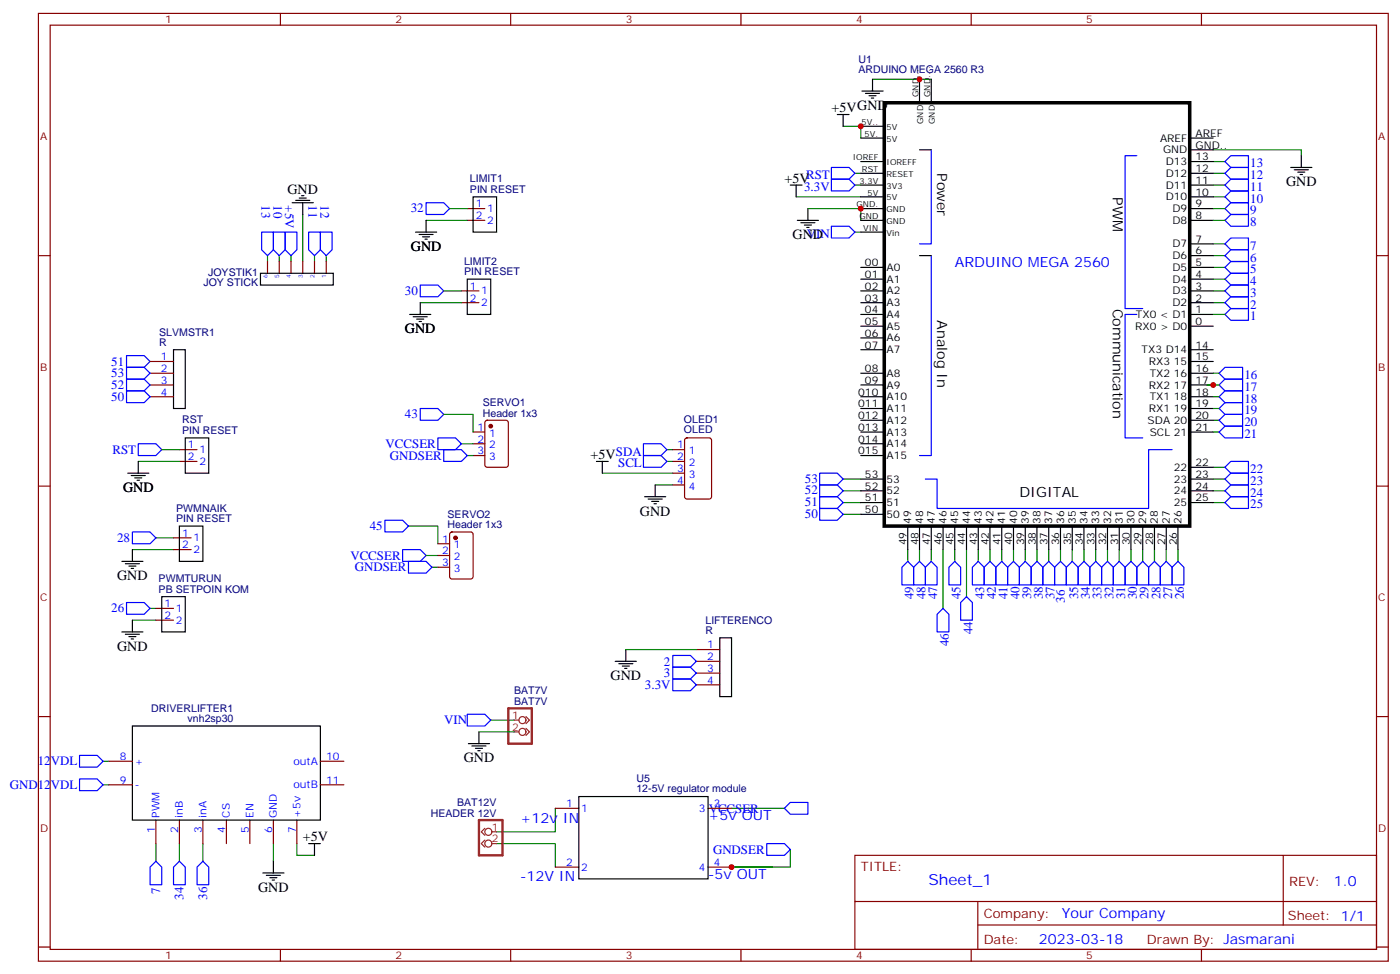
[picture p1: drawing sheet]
<svg xmlns="http://www.w3.org/2000/svg" width="420mm" height="292mm" viewBox="0 0 420 292" stroke-linecap="round" stroke-linejoin="round" font-family="sans-serif">
<g fill="none" stroke="#870000" stroke-width=".35">
<path d="M11.5 4h405.4v284.4h-405.4zM15.1 7.5h398.2v277.3h-398.2zM84.2 4v3.5M153.4 4v3.5M222.5 4v3.5M291.6 4v3.5M360.8 4v3.5M11.5 76.7h3.6M80.3 78.5v3.5M83.9 78.5v3.5M87.4 78.5v3.5M90.9 78.5v3.5"/>
<path d="M94.4 78.5v3.5M98 78.5v3.5M140.3 62.6h5.3M140.3 66.1h5.3M413.3 76.7h3.6M138.5 87.3h5.3M138.5 90.8h5.3M45 119h7.1M45 115.5h7.1M45 112h7.1M45 108.4h7.1M53.9 134.9h5.3"/>
<path d="M53.9 138.4h5.3M142.1 129.6h3.5M142.1 133.1h3.5M142.1 136.7h3.5M145.8 126.3l.5-.2h5.6l.7 .4v13l-.4 .6-5.9 .1-.7-.5v-12.9zM202 134.9h3.6M202 138.4h3.6M205.8 131.6l.5-.2h6.7l.6 .4 .1 17.2-.5 .7h-6.9l-.7-.4v-17.2zM11.5 145.8h3.6M135.2 159.8l.5-.2h5.7l.6 .4 .1 13-.5 .7h-5.9l-.6-.5-.1-12.9zM202 142h3.6M202 145.5h3.6"/>
<path d="M413.3 145.8h3.6M52.1 161.4h5.3M52.1 164.9h5.3M131.5 163.1h3.5M131.5 166.7h3.5M131.5 170.2h3.5M46.8 182.5h5.3M46.8 186.1h5.3M209.1 198.4h7M209.1 194.9h7M11.5 215h3.6M209.1 205.5h7"/>
<path d="M209.1 201.9h7M413.3 215h3.6M32.7 228.4h7.1M32.7 235.4h7.1M96.2 228.4h7.1M96.2 235.4h7.1M46.8 246v7.1M53.9 246v7.1M60.9 246v7.1M68 246v7.1M75 246v7.1M82.1 246v7.1"/>
<path d="M89.1 246v7.1M166.8 242.5h7M212.6 242.5h7.1M256.7 256.6h156.6v28.2h-156.6zM385.3 256.6v20.9M166.8 260.1h7M212.6 260.1h7.1M256.8 270.5h156.4M293.6 277.5h119.6M293.6 270.5v14.1M11.5 284.1h3.6M84.2 284.8v3.6"/>
<path d="M153.4 284.8v3.6M222.5 284.8v3.6M291.6 284.8v3.6M360.8 284.8v3.6M413.3 284.1h3.6"/>
</g>
<g fill="none" stroke="#008700" stroke-width=".35">
<path d="M253.2 37.9h5.3v3.5M262 23.8h17.6M239.1 59.1h19.4M256.7 55.5h1.8M256.7 52h1.8M364.3 44.9h26.5v1.8M364.3 59.1h3.5M364.3 55.5h3.5M364.3 52h3.5M364.3 48.5h3.5M80.3 76.7v1.8M83.9 76.7v1.8"/>
<path d="M87.4 76.7v1.8M90.9 64.3v14.2M94.4 76.7v1.8M98 76.7v1.8M128 66.1h12.3M135 62.6h5.3M242.6 62.6h15.9v3.5M256.7 69.6h1.8M364.3 76.7h3.5M364.3 73.2h3.5M364.3 62.6h3.5M364.3 66.1h3.5"/>
<path d="M126.2 90.8h12.3M133.2 87.3h5.3M364.3 90.8h3.5M364.3 87.3h3.5M364.3 80.2h3.5M364.3 94.3h3.5M364.3 83.7h3.5M362.5 115.5h3.6M364.3 119h1.8M364.3 112h1.8M41.5 138.4h12.4M48.6 134.9h5.3"/>
<path d="M133.2 124.3h8.9v5.3M138.5 133.1h3.6M140.3 136.7h1.8M200.3 138.4h1.7M200.3 134.9h1.7M364.3 129.6h1.8M364.3 126.1h1.8M364.3 122.6h1.8M122.7 157.8h8.8v5.3M180.9 142h21.1M196.7 145.5h5.3M253.2 154.3h5.3"/>
<path d="M253.2 150.8h5.3M253.2 147.2h5.3M253.2 143.7h5.3M364.3 150.8h3.5M364.3 147.2h3.5M364.3 143.7h3.5M364.3 140.2h3.5M39.8 164.9h12.3M46.8 161.4h5.3M128 166.7h3.5M129.7 170.2h1.8M272.6 164.9v3.5"/>
<path d="M276.1 164.9v3.5M279.6 164.9v3.5M283.2 164.9v17.6M286.7 164.9v3.5M290.2 164.9v14.1M293.8 164.9v3.5M297.3 164.9v3.5M300.8 164.9v3.5M304.3 164.9v3.5M307.9 164.9v3.5M311.4 164.9v3.5M314.9 164.9v3.5"/>
<path d="M318.5 164.9v3.5M322 164.9v3.5M325.5 164.9v3.5M329 164.9v3.5M332.6 164.9v3.5M336.1 164.9v3.5M339.6 164.9v3.5M343.1 164.9v3.5M346.7 164.9v3.5M350.2 164.9v3.5M353.7 164.9v3.5M39.8 186.1h7"/>
<path d="M45 182.5h1.8M187.9 194.9h21.2M143.8 219.6h10.6M147.4 216h7M30.9 235.4h1.8M30.9 228.4h1.8M46.8 253.1v5.3M53.9 253.1v5.3M60.9 253.1v5.3M82.1 253.1v5.3M89.1 253.1v3.5h5.3M149.1 253.1h17.7v7"/>
<path d="M166.8 242.5v7.1h-17.7M219.7 242.5h15.8M237.3 254.8v5.3h-17.6h12.3"/>
</g>
<g fill="none" stroke="#00f" stroke-width=".35">
<path d="M249.7 50.2h5.3l1.7 1.8-1.7 1.8h-5.3zM249.7 53.8h5.3l1.7 1.7-1.7 1.8h-5.3zM279.6 44.9v28.3h-3.5M341.4 46.7h-3.5v45.9h5.2M369.6 57.3h5.3v3.5h-5.3l-1.8-1.7zM369.6 53.8h5.3v3.5h-5.3l-1.8-1.8zM369.6 50.2h5.3v3.6h-5.3l-1.8-1.8zM369.6 46.7h5.3v3.5h-5.3l-1.8-1.7zM78.6 69.6h3.5v5.3l-1.8 1.8-1.7-1.8zM82.1 69.6h3.5v5.3l-1.7 1.8-1.8-1.8zM85.6 69.6h3.5v5.3l-1.7 1.8-1.8-1.8zM92.7 69.6h3.5v5.3l-1.8 1.8-1.7-1.8z"/>
<path d="M96.2 69.6h3.5v5.3l-1.7 1.8-1.8-1.8zM128 60.8h5.2l1.8 1.8-1.8 1.7h-5.2zM249.7 67.9h5.3l1.7 1.7-1.7 1.8h-5.3zM279.6 76.7v60h-3.5M369.6 78.5h5.3v3.5h-5.3l-1.8-1.8zM369.6 74.9h5.3v3.6h-5.3l-1.8-1.8zM369.6 71.4h5.3v3.5h-5.3l-1.8-1.7zM369.6 60.8h5.3v3.5h-5.3l-1.8-1.7zM369.6 64.3h5.3v3.6h-5.3l-1.8-1.8zM126.2 85.5h5.3l1.7 1.8-1.7 1.7h-5.3zM341.4 94.3h-3.5v37.1h5.2M369.6 89h5.3v3.6h-5.3l-1.8-1.8z"/>
<path d="M369.6 85.5h5.3v3.5h-5.3l-1.8-1.7zM369.6 82h5.3v3.5h-5.3l-1.8-1.8zM369.6 92.6h5.3v3.5h-5.3l-1.8-1.8zM38 106.7h5.3l1.7 1.7-1.7 1.8h-5.3zM38 110.2h5.3l1.7 1.8-1.7 1.7h-5.3zM38 113.7h5.3l1.7 1.8-1.7 1.8h-5.3zM38 117.3h5.3l1.7 1.7-1.7 1.8h-5.3zM366.1 115.5l1.7-1.8h5.3v3.6h-5.3zM367.8 117.3h5.3v3.5h-5.3l-1.7-1.8zM367.8 110.2h5.3v3.5h-5.3l-1.7-1.7zM41.5 133.1h5.3l1.8 1.8-1.8 1.8h-5.3zM126.2 122.6h5.3l1.7 1.7-1.7 1.8h-5.3z"/>
<path d="M131.5 131.4h5.3l1.7 1.7-1.7 1.8h-5.3zM133.2 134.9h5.3l1.8 1.8-1.8 1.7h-5.3zM193.2 136.7h5.3l1.8 1.7-1.8 1.8h-5.3zM193.2 133.1h5.3l1.8 1.8-1.8 1.8h-5.3zM352 134.9h-7.1v17.6h-63.5v-8.8h-3.5M366.1 126.1l1.7-1.8h5.3v3.5h-5.3zM367.8 127.8h5.3v3.6h-5.3l-1.7-1.8zM367.8 120.8h5.3v3.5h-5.3l-1.7-1.7zM369.6 138.4h5.3v3.6h-5.3l-1.8-1.8zM39.8 159.6h5.2l1.8 1.8-1.8 1.7h-5.2zM115.6 156.1h5.3l1.8 1.7-1.8 1.8h-5.3zM246.1 142h5.3l1.8 1.7-1.8 1.8h-5.3z"/>
<path d="M246.1 145.5h5.3l1.8 1.7-1.8 1.8h-5.3zM246.1 149h5.3l1.8 1.8-1.8 1.7h-5.3zM246.1 152.5h5.3l1.8 1.8-1.8 1.8h-5.3zM369.6 149h5.3v3.5h-5.3l-1.8-1.7zM369.6 145.5h5.3v3.5h-5.3l-1.8-1.8zM369.6 142h5.3v3.5h-5.3l-1.8-1.8zM120.9 164.9h5.3l1.8 1.8-1.8 1.7h-5.3zM122.7 168.4h5.3l1.7 1.8-1.7 1.7h-5.3zM272.6 168.4l1.8 1.8v5.3h-3.6v-5.3zM276.1 168.4l1.8 1.8v5.3h-3.5v-5.3zM279.6 168.4l1.8 1.8v5.3h-3.5v-5.3zM284.9 170.2l1.8-1.8 1.8 1.8v5.3h-3.6z"/>
<path d="M292 170.2l1.8-1.8 1.7 1.8v5.3h-3.5zM295.5 170.2l1.8-1.8 1.7 1.8v5.3h-3.5zM300.8 168.4l1.8 1.8v5.3h-3.6v-5.3zM304.3 168.4l1.8 1.8v5.3h-3.5v-5.3zM307.9 168.4l1.7 1.8v5.3h-3.5v-5.3zM311.4 168.4l1.8 1.8v5.3h-3.6v-5.3zM313.2 170.2l1.7-1.8 1.8 1.8v5.3h-3.5zM316.7 170.2l1.8-1.8 1.7 1.8v5.3h-3.5zM320.2 170.2l1.8-1.8 1.7 1.8v5.3h-3.5zM323.7 170.2l1.8-1.8 1.8 1.8v5.3h-3.6zM327.3 170.2l1.7-1.8 1.8 1.8v5.3h-3.5zM332.6 168.4l1.7 1.8v5.3h-3.5v-5.3z"/>
<path d="M336.1 168.4l1.8 1.8v5.3h-3.6v-5.3zM339.6 168.4l1.8 1.8v5.3h-3.5v-5.3zM343.1 168.4l1.8 1.8v5.3h-3.5v-5.3zM346.7 168.4l1.7 1.8v5.3h-3.5v-5.3zM348.4 170.2l1.8-1.8 1.8 1.8v5.3h-3.6zM352 170.2l1.7-1.8 1.8 1.8v5.3h-3.5zM38 180.8h5.3l1.7 1.7-1.7 1.8h-5.3zM202 196.6h5.3l1.8 1.8-1.8 1.8h-5.3zM283.2 182.5l1.7 1.8v5.3h-3.5v-5.3zM288.5 180.8l1.7-1.8 1.8 1.8v5.3h-3.5zM140.3 214.3h5.3l1.8 1.7-1.8 1.8h-5.3zM202 200.2h5.3l1.8 1.7-1.8 1.8h-5.3z"/>
<path d="M202 203.7h5.3l1.8 1.8-1.8 1.7h-5.3zM23.9 233.7h5.3l1.7 1.7-1.7 1.8h-5.3zM23.9 226.6h5.3l1.7 1.8-1.7 1.8h-5.3zM46.8 258.4l1.8 1.7v5.3h-3.6v-5.3zM53.9 258.4l1.7 1.7v5.3h-3.5v-5.3zM60.9 258.4l1.8 1.7v5.3h-3.5v-5.3zM230.3 253.1h5.2l1.8 1.7-1.8 1.8h-5.2zM237.3 240.7h5.3v3.6h-5.3l-1.8-1.8z"/>
</g>
<g fill="none" stroke="#000" stroke-width=".35">
<path d="M251.4 34.4h3.6M253.2 34.4v3.5M258.5 37.9h7M258.8 27.3h6.4M259.9 28h4.2M260.9 28.7h2.2M261.7 29.4h.7M262 23.8v3.5M276.1 23.8v7M279.6 23.8v7M89.9 59.4h2.1M90.6 58.7h.7"/>
<path d="M142.1 59.1h7v10.5h-7zM237.3 55.5h3.5M239.1 55.5v3.6M258.5 55.5h7M258.5 59.1h7M258.5 52h7M258.5 48.5h7M258.5 41.4h7M276.1 44.9h3.5M357.3 55.5h7M357.3 59.1h7M357.3 52h7"/>
<path d="M357.3 48.5h7M357.3 41.4h7M357.3 44.9h7M387.6 50.2h6.3M388.7 50.9h4.2M389.7 51.6h2.1M390.4 52.4h.7M390.8 46.7v3.5M87.7 60.8h6.4M88.8 60.1h4.2M90.9 60.8v3.5M124.8 69.6h6.3"/>
<path d="M125.8 70.3h4.3M126.9 71h2.1M127.6 71.8h.7M128 66.1v3.5M239.4 66.1h6.4M240.5 66.8h4.2M241.5 67.5h2.2M242.3 68.2h.7M242.6 62.6v3.5M258.5 66.1h7M258.5 62.6h7M258.5 69.6h7"/>
<path d="M276.1 76.7h3.5M357.3 66.1h7M357.3 73.2h7M357.3 62.6h7M357.3 76.7h7M78.2 82h21.9v3.5h-21.9zM123 94.3h6.4M124.1 95h4.2M125.1 95.7h2.1M125.8 96.4h.7M126.2 90.8v3.5M140.3 83.7h7.1v10.6h-7.1z"/>
<path d="M258.5 80.2h7M258.5 83.7h7M258.5 87.3h7M258.5 90.8h7M258.5 94.3h7M258.5 97.9h7M357.3 80.2h7M357.3 83.7h7M357.3 87.3h7M357.3 90.8h7M357.3 94.3h7M357.3 97.9h7"/>
<path d="M52.1 104.9h3.5v17.7h-3.5zM258.5 101.4h7M258.5 104.9h7M258.5 112h7M258.5 115.5h7M258.5 119h7M357.3 104.9h7M357.3 112h7M357.3 115.5h7M357.3 119h7M357.3 108.4h7M41.5 138.4v3.6"/>
<path d="M55.6 131.4h7.1v10.6h-7.1zM179.1 138.4h3.5M180.9 138.4v3.6M258.5 122.6h7M258.5 126.1h7M258.5 129.6h7M258.5 133.1h7M258.5 136.7h7M357.3 122.6h7M357.3 126.1h7M357.3 129.6h7M38.3 142h6.4"/>
<path d="M39.4 142.7h4.2M40.5 143.4h2.1M41.2 144.1h.7M53.9 157.8h7v10.6h-7zM193.6 149h6.3M194.6 149.7h4.3M195.7 150.4h2.1M196.4 151.1h.7M196.7 145.5v3.5M258.5 147.2h7M258.5 143.7h7M258.5 150.8h7"/>
<path d="M258.5 154.3h7M272.6 157.8v7.1M276.1 157.8v7.1M279.6 157.8v7.1M283.2 157.8v7.1M286.7 157.8v7.1M290.2 157.8v7.1M293.8 157.8v7.1M297.3 157.8v7.1M300.8 157.8v7.1M304.3 157.8v7.1M307.9 157.8v7.1"/>
<path d="M311.4 157.8v7.1M314.9 157.8v7.1M318.5 157.8v7.1M322 157.8v7.1M325.5 157.8v7.1M329 157.8v7.1M332.6 157.8v7.1M336.1 157.8v7.1M339.6 157.8v7.1M343.1 157.8v7.1M346.7 157.8v7.1M350.2 157.8v7.1"/>
<path d="M353.7 157.8v7.1M357.3 147.2h7M357.3 143.7h7M357.3 150.8h7M357.3 140.2h7M36.6 168.4h6.3M37.6 169.1h4.3M38.7 169.8h2.1M39.4 170.5h.7M39.8 164.9v3.5M48.6 179h7v10.6h-7zM36.6 189.6h6.3"/>
<path d="M37.6 190.3h4.3M38.7 191h2.1M39.4 191.7h.7M39.8 186.1v3.5M184.7 198.4h6.4M185.8 199.1h4.2M186.9 199.8h2.1M187.9 194.9v3.5M216.1 191.3h3.6v17.7h-3.6zM39.8 217.8h56.4v28.2h-56.4zM143.8 219.6v3.5M187.6 200.5h.7"/>
<path d="M140.7 223.1h6.3M141.7 223.8h4.2M142.8 224.5h2.1M143.5 225.2h.7M173.8 239h38.8v24.7h-38.8zM82.1 258.4v3.5M92.7 253.1h3.5M94.4 253.1v3.5M78.9 261.9h6.4M80 262.6h4.2M81 263.3h2.1M81.7 264h.7"/>
</g>
<path d="M265.5 30.8h91.8v127h-91.8z" fill="none" stroke="#000" stroke-width="1.1"/>
<g fill="#870000" stroke="#870000" stroke-width=".35">
<circle cx="147.4" cy="127.8" r=".53"/>
<circle cx="136.8" cy="161.4" r=".53"/>
</g>
<path d="M152.6 212.5h7.1v10.6h-7.1zM143.8 246h7.1v10.6h-7.1z" fill="none" stroke="#8c2424" stroke-width=".71"/>
<g fill="none" stroke="#8c2424" stroke-width=".35">
<path d="M154.4 216h1.4M154.4 219.6h1.4M157.9 215l1.1 1-1.1 1.1M157.9 218.5l1.1 1.1-1.1 1M145.6 248.5l-1.1 1.1 1.1 1M145.6 252l-1.1 1.1 1.1 1M147.7 249.6h1.4M147.7 253.1h1.4"/>
<circle cx="156.9" cy="219.6" r="1.06"/>
<circle cx="156.9" cy="216" r="1.06"/>
<circle cx="146.6" cy="249.6" r="1.06"/>
<circle cx="146.6" cy="253.1" r="1.06"/>
</g>
<g fill="#c00">
<circle cx="258.5" cy="62.6" r=".88"/>
<circle cx="258.5" cy="37.9" r=".88"/>
<circle cx="276.1" cy="23.8" r=".88"/>
<circle cx="364.3" cy="115.5" r=".88"/>
<circle cx="219.7" cy="260.1" r=".88"/>
</g>
<text font-size="4.6" fill="#00f" x="278.8" y="265.6">Sheet_1</text>
<g font-size="4.2">
<text x="249.7" y="33.7">+5VGND</text>
<text x="281.4" y="52" transform="rotate(90 281.4 52)">Power</text>
<text x="86.3" y="58.3">GND</text>
<text x="235.5" y="54.8">+5V</text>
<text x="334.1" y="59.2" transform="rotate(90 334.1 59.2)">PWM</text>
<text x="386.2" y="55.9">GND</text>
<text x="238" y="71.8">GND</text>
<text x="123.4" y="75.3">GND</text>
<text x="334.1" y="92.6" transform="rotate(90 334.1 92.6)">Communication</text>
<text x="121.6" y="100">GND</text>
<text x="281.4" y="96.1" transform="rotate(90 281.4 96.1)">Analog In</text>
<text x="177.3" y="137.7">+5V</text>
<text x="36.9" y="147.6">GND</text>
<text x="306.1" y="149">DIGITAL</text>
<text x="192.2" y="154.7">GND</text>
<text x="35.2" y="174.1">GND</text>
<text x="35.2" y="195.2">GND</text>
<text x="183.3" y="204">GND</text>
<text x="139.2" y="228.7">GND</text>
<text x="90.9" y="252.4">+5V</text>
<text x="77.5" y="267.5">GND</text>
</g>
<g font-size="4.2" fill="#00f">
<text x="286.7" y="80.2">ARDUINO MEGA 2560</text>
<text x="156.2" y="246.8">+12v IN</text>
<text x="212.6" y="246">+5v OUT</text>
<text x="212.6" y="263.7">-5v OUT</text>
<text x="156.2" y="264.4">-12V IN</text>
<text x="400.5" y="265.9">1.0</text>
<text x="318.9" y="275.4">Your Company</text>
<text x="312" y="283.2">2023-03-18</text>
</g>
<g font-size="3.9" fill="#00f">
<text x="242.1" y="53.8">RST</text>
<text x="375.4" y="53.8">12</text>
<text x="375.4" y="50.2">13</text>
<text x="241.5" y="57.3">3.3V</text>
<text x="375.4" y="57.3">11</text>
<text x="78.6" y="61.6" transform="rotate(90 78.6 61.6)">13</text>
<text x="82.1" y="61.6" transform="rotate(90 82.1 61.6)">10</text>
<text x="85.6" y="61.6" transform="rotate(90 85.6 61.6)">+5V</text>
<text x="92.7" y="61.6" transform="rotate(90 92.7 61.6)">11</text>
<text x="96.2" y="61.6" transform="rotate(90 96.2 61.6)">12</text>
<text x="123.4" y="63.7">32</text>
<text x="375.4" y="60.8">10</text>
<text x="375.4" y="64.3">9</text>
<text x="242.3" y="71.4">VIN</text>
<text x="375.4" y="67.9">8</text>
<text x="375.4" y="74.9">7</text>
<text x="375.4" y="82">5</text>
<text x="375.4" y="78.5">6</text>
<text x="121.6" y="88.4">30</text>
<text x="375.4" y="89">3</text>
<text x="375.4" y="85.5">4</text>
<text x="375.4" y="92.6">2</text>
<text x="375.4" y="96.1">1</text>
<text x="33.4" y="109.7">51</text>
<text x="33.4" y="113.2">53</text>
<text x="373.7" y="113.7">16</text>
<text x="33.4" y="116.7">52</text>
<text x="373.7" y="117.3">17</text>
<text x="33.4" y="120.2">50</text>
<text x="121.6" y="125.5">43</text>
<text x="373.7" y="124.3">19</text>
<text x="373.7" y="120.8">18</text>
<text x="373.7" y="131.4">21</text>
<text x="373.7" y="127.8">20</text>
<text x="33.8" y="136.2">RST</text>
<text x="115.8" y="134.4">VCCSER</text>
<text x="117.1" y="137.9">GNDSER</text>
<text x="185" y="136.7">SDA</text>
<text x="185.6" y="140.2">SCL</text>
<text x="375.4" y="142">22</text>
<text x="241.7" y="144.8">53</text>
<text x="241.7" y="148.3">52</text>
<text x="375.4" y="149">24</text>
<text x="375.4" y="145.5">23</text>
<text x="241.7" y="151.8">51</text>
<text x="241.7" y="155.4">50</text>
<text x="375.4" y="152.5">25</text>
<text x="111" y="159">45</text>
<text x="35.2" y="162.5">28</text>
<text x="105.2" y="167.9">VCCSER</text>
<text x="106.5" y="171.4">GNDSER</text>
<text x="274.4" y="179.8" transform="rotate(-90 274.4 179.8)">49</text>
<text x="277.9" y="179.8" transform="rotate(-90 277.9 179.8)">48</text>
<text x="281.4" y="179.8" transform="rotate(-90 281.4 179.8)">47</text>
<text x="288.5" y="179.8" transform="rotate(-90 288.5 179.8)">45</text>
<text x="295.5" y="179.8" transform="rotate(-90 295.5 179.8)">43</text>
<text x="299" y="179.8" transform="rotate(-90 299 179.8)">42</text>
<text x="302.6" y="179.8" transform="rotate(-90 302.6 179.8)">41</text>
<text x="306.1" y="179.8" transform="rotate(-90 306.1 179.8)">40</text>
<text x="309.6" y="179.8" transform="rotate(-90 309.6 179.8)">39</text>
<text x="313.2" y="179.8" transform="rotate(-90 313.2 179.8)">38</text>
<text x="316.7" y="179.8" transform="rotate(-90 316.7 179.8)">37</text>
<text x="323.7" y="179.8" transform="rotate(-90 323.7 179.8)">35</text>
<text x="327.3" y="179.8" transform="rotate(-90 327.3 179.8)">34</text>
<text x="330.8" y="179.8" transform="rotate(-90 330.8 179.8)">33</text>
<text x="334.3" y="179.8" transform="rotate(-90 334.3 179.8)">32</text>
<text x="337.9" y="179.8" transform="rotate(-90 337.9 179.8)">31</text>
<text x="341.4" y="179.8" transform="rotate(-90 341.4 179.8)">30</text>
<text x="344.9" y="179.8" transform="rotate(-90 344.9 179.8)">29</text>
<text x="348.4" y="179.8" transform="rotate(-90 348.4 179.8)">28</text>
<text x="352" y="179.8" transform="rotate(-90 352 179.8)">27</text>
<text x="355.5" y="179.8" transform="rotate(-90 355.5 179.8)">26</text>
<text x="33.4" y="183.7">26</text>
<text x="319.7" y="180.9" transform="rotate(-90 319.7 180.9)">36</text>
<text x="292" y="190.3" transform="rotate(-90 292 190.3)">44</text>
<text x="284.9" y="193.9" transform="rotate(-90 284.9 193.9)">46</text>
<text x="199.4" y="199.7">2</text>
<text x="199.4" y="203.2">3</text>
<text x="193.7" y="206.7">3.3V</text>
<text x="133.4" y="217.3">VIN</text>
<text x="11.3" y="229.6">12VDL</text>
<text x="3" y="236.6">GND12VDL</text>
<text x="212.8" y="243.8">VCCSER</text>
<text x="214.1" y="256.1">GNDSER</text>
<text x="48.1" y="268.1" transform="rotate(-90 48.1 268.1)">7</text>
<text x="55.1" y="269.9" transform="rotate(-90 55.1 269.9)">34</text>
<text x="62.2" y="269.9" transform="rotate(-90 62.2 269.9)">36</text>
</g>
<g font-size="3.9" fill="#800">
<text x="258.5" y="261.2">TITLE:</text>
<text x="387.1" y="265.9">REV:</text>
<text x="295.4" y="275.4">Company:</text>
<text x="386.8" y="276">Sheet: 1/1</text>
<text x="295.4" y="283.1">Date:</text>
<text x="344.4" y="283.2">Drawn By: Jasmarani</text>
</g>
<g font-size="3.2" fill="#800">
<text x="49.6" y="7">1</text>
<text x="118.8" y="7">2</text>
<text x="187.9" y="7">3</text>
<text x="257.1" y="7">4</text>
<text x="326.2" y="7">5</text>
<text x="12.1" y="42.1">A</text>
<text x="413.9" y="42.1">A</text>
<text x="12.1" y="111.3">B</text>
<text x="413.9" y="111.3">B</text>
<text x="12.1" y="180.4">C</text>
<text x="413.9" y="180.4">C</text>
<text x="12.1" y="249.6">D</text>
<text x="413.9" y="249.6">D</text>
<text x="49.6" y="287.8">1</text>
<text x="118.8" y="287.8">2</text>
<text x="187.9" y="287.8">3</text>
<text x="257.1" y="287.8">4</text>
<text x="326.2" y="287.8">5</text>
</g>
<g font-size="3.2" fill="#000080">
<text x="257.8" y="22">ARDUINO MEGA 2560 R3</text>
<text x="257.8" y="18.9">U1</text>
<text x="141.1" y="57.9">PIN RESET</text>
<text x="141.1" y="54.7">LIMIT1</text>
<text x="62.5" y="82.7">JOYSTIK1</text>
<text x="139.4" y="82.6">PIN RESET</text>
<text x="139.4" y="79.4">LIMIT2</text>
<text x="61.1" y="85.9">JOY STICK</text>
<text x="47.8" y="100.8">SLVMSTR1</text>
<text x="47.8" y="103.9">R</text>
<text x="145" y="125">Header 1x3</text>
<text x="145" y="121.9">SERVO1</text>
<text x="54.7" y="130.2">PIN RESET</text>
<text x="54.7" y="127">RST</text>
<text x="205.4" y="130">OLED</text>
<text x="205.4" y="126.9">OLED1</text>
<text x="52.9" y="153.5">PWMNAIK</text>
<text x="134.4" y="155.4">SERVO2</text>
<text x="52.9" y="156.7">PIN RESET</text>
<text x="134.4" y="158.5">Header 1x3</text>
<text x="47.6" y="177.8">PB SETPOIN KOM</text>
<text x="47.6" y="174.6">PWMTURUN</text>
<text x="211.9" y="190.3">R</text>
<text x="211.9" y="187.3">LIFTERENCO</text>
<text x="154.4" y="208.3">BAT7V</text>
<text x="45.4" y="213.6">DRIVERLIFTER1</text>
<text x="154.4" y="211.5">BAT7V</text>
<text x="56.3" y="216.7">vnh2sp30</text>
<text x="191.1" y="237.7">12-5V regulator module</text>
<text x="191.1" y="234.6">U5</text>
<text x="129.4" y="245">HEADER 12V</text>
<text x="137.3" y="241.8">BAT12V</text>
</g>
<g font-size="3.2">
<text x="359" y="41.1">AREF</text>
<text x="348.3" y="42.5">AREF</text>
<text x="349.3" y="46">GND</text>
<text x="359" y="44.6">GND..</text>
<text x="350.1" y="49.5">D13</text>
<text x="350.1" y="53.1">D12</text>
<text x="359" y="48.1">13</text>
<text x="359" y="51.6">12</text>
<text x="350.1" y="56.6">D11</text>
<text x="359" y="58.7">10</text>
<text x="359" y="55.2">11</text>
<text x="350.1" y="60.1">D10</text>
<text x="352.1" y="63.6">D9</text>
<text x="359" y="65.8">8</text>
<text x="359" y="62.2">9</text>
<text x="352.1" y="67.2">D8</text>
<text x="352.1" y="74.2">D7</text>
<text x="352.1" y="77.8">D6</text>
<text x="359" y="72.8">7</text>
<text x="359" y="76.3">6</text>
<text x="259.7" y="79.9">00</text>
<text x="259.7" y="83.4">01</text>
<text x="266.2" y="81.3">A0</text>
<text x="352.1" y="81.3">D5</text>
<text x="359" y="83.4">4</text>
<text x="359" y="79.9">5</text>
<text x="259.7" y="86.9">02</text>
<text x="266.2" y="84.8">A1</text>
<text x="266.2" y="88.3">A2</text>
<text x="352.1" y="88.3">D3</text>
<text x="352.1" y="84.8">D4</text>
<text x="359" y="86.9">3</text>
<text x="259.7" y="90.5">03</text>
<text x="259.7" y="94">04</text>
<text x="266.2" y="91.9">A3</text>
<text x="266.2" y="95.4">A4</text>
<text x="341.1" y="95.4">TX0 &lt; D1</text>
<text x="352.1" y="91.9">D2</text>
<text x="359" y="94">1</text>
<text x="359" y="90.5">2</text>
<text x="259.7" y="97.5">05</text>
<text x="259.7" y="101">06</text>
<text x="266.2" y="98.9">A5</text>
<text x="340.9" y="98.9">RX0 &gt; D0</text>
<text x="359" y="97.5">0</text>
<text x="259.7" y="104.6">07</text>
<text x="266.2" y="102.4">A6</text>
<text x="266.2" y="106">A7</text>
<text x="342.8" y="106">TX3 D14</text>
<text x="359" y="104.6">14</text>
<text x="259.7" y="111.6">08</text>
<text x="266.2" y="113">A8</text>
<text x="345" y="109.5">RX3 15</text>
<text x="345.3" y="113">TX2 16</text>
<text x="359" y="111.6">16</text>
<text x="359" y="108.1">15</text>
<text x="257.7" y="118.7">010</text>
<text x="259.7" y="115.1">09</text>
<text x="266.2" y="116.6">A9</text>
<text x="345" y="116.6">RX2 17</text>
<text x="359" y="118.7">18</text>
<text x="359" y="115.1">17</text>
<text x="257.7" y="122.2">011</text>
<text x="257.7" y="125.7">012</text>
<text x="266.2" y="120.1">A10</text>
<text x="266.2" y="123.6">A11</text>
<text x="345" y="123.6">RX1 19</text>
<text x="345.3" y="120.1">TX1 18</text>
<text x="359" y="125.7">20</text>
<text x="359" y="122.2">19</text>
<text x="257.7" y="129.3">013</text>
<text x="266.2" y="127.1">A12</text>
<text x="266.2" y="130.7">A13</text>
<text x="344.6" y="127.1">SDA 20</text>
<text x="345.3" y="130.7">SCL 21</text>
<text x="359" y="129.3">21</text>
<text x="257.7" y="132.8">014</text>
<text x="257.7" y="136.3">015</text>
<text x="266.2" y="134.2">A14</text>
<text x="266.2" y="137.7">A15</text>
<text x="259.7" y="143.4">53</text>
<text x="352.5" y="141.3">22</text>
<text x="359" y="143.4">23</text>
<text x="359" y="139.8">22</text>
<text x="259.7" y="146.9">52</text>
<text x="266.2" y="144.8">53</text>
<text x="266.2" y="148.3">52</text>
<text x="352.5" y="148.3">24</text>
<text x="352.5" y="144.8">23</text>
<text x="359" y="146.9">24</text>
<text x="259.7" y="150.4">51</text>
<text x="259.7" y="154">50</text>
<text x="266.2" y="151.8">51</text>
<text x="266.2" y="155.4">50</text>
<text x="352.5" y="151.8">25</text>
<text x="359" y="150.4">25</text>
<text x="273.6" y="157.1" transform="rotate(-90 273.6 157.1)">49</text>
<text x="277.2" y="157.1" transform="rotate(-90 277.2 157.1)">48</text>
<text x="280.7" y="157.1" transform="rotate(-90 280.7 157.1)">47</text>
<text x="284.2" y="157.1" transform="rotate(-90 284.2 157.1)">46</text>
<text x="287.8" y="157.1" transform="rotate(-90 287.8 157.1)">45</text>
<text x="291.3" y="157.1" transform="rotate(-90 291.3 157.1)">44</text>
<text x="294.8" y="157.1" transform="rotate(-90 294.8 157.1)">43</text>
<text x="298.3" y="157.1" transform="rotate(-90 298.3 157.1)">42</text>
<text x="301.9" y="157.1" transform="rotate(-90 301.9 157.1)">41</text>
<text x="305.4" y="157.1" transform="rotate(-90 305.4 157.1)">40</text>
<text x="308.9" y="157.1" transform="rotate(-90 308.9 157.1)">39</text>
<text x="312.5" y="157.1" transform="rotate(-90 312.5 157.1)">38</text>
<text x="316" y="157.1" transform="rotate(-90 316 157.1)">37</text>
<text x="319.5" y="157.1" transform="rotate(-90 319.5 157.1)">36</text>
<text x="323" y="157.1" transform="rotate(-90 323 157.1)">35</text>
<text x="326.6" y="157.1" transform="rotate(-90 326.6 157.1)">34</text>
<text x="330.1" y="157.1" transform="rotate(-90 330.1 157.1)">33</text>
<text x="333.6" y="157.1" transform="rotate(-90 333.6 157.1)">32</text>
<text x="337.1" y="157.1" transform="rotate(-90 337.1 157.1)">31</text>
<text x="340.7" y="157.1" transform="rotate(-90 340.7 157.1)">30</text>
<text x="344.2" y="157.1" transform="rotate(-90 344.2 157.1)">29</text>
<text x="347.7" y="157.1" transform="rotate(-90 347.7 157.1)">28</text>
<text x="351.3" y="157.1" transform="rotate(-90 351.3 157.1)">27</text>
<text x="354.8" y="157.1" transform="rotate(-90 354.8 157.1)">26</text>
<text x="272.2" y="163.6" transform="rotate(-90 272.2 163.6)">49</text>
<text x="275.8" y="163.6" transform="rotate(-90 275.8 163.6)">48</text>
<text x="279.3" y="163.6" transform="rotate(-90 279.3 163.6)">47</text>
<text x="282.8" y="163.6" transform="rotate(-90 282.8 163.6)">46</text>
<text x="286.3" y="163.6" transform="rotate(-90 286.3 163.6)">45</text>
<text x="289.9" y="163.6" transform="rotate(-90 289.9 163.6)">44</text>
<text x="293.4" y="163.6" transform="rotate(-90 293.4 163.6)">43</text>
<text x="296.9" y="163.6" transform="rotate(-90 296.9 163.6)">42</text>
<text x="300.5" y="163.6" transform="rotate(-90 300.5 163.6)">41</text>
<text x="304" y="163.6" transform="rotate(-90 304 163.6)">40</text>
<text x="307.5" y="163.6" transform="rotate(-90 307.5 163.6)">39</text>
<text x="311" y="163.6" transform="rotate(-90 311 163.6)">38</text>
<text x="314.6" y="163.6" transform="rotate(-90 314.6 163.6)">37</text>
<text x="318.1" y="163.6" transform="rotate(-90 318.1 163.6)">36</text>
<text x="321.6" y="163.6" transform="rotate(-90 321.6 163.6)">35</text>
<text x="325.2" y="163.6" transform="rotate(-90 325.2 163.6)">34</text>
<text x="328.7" y="163.6" transform="rotate(-90 328.7 163.6)">33</text>
<text x="332.2" y="163.6" transform="rotate(-90 332.2 163.6)">32</text>
<text x="335.7" y="163.6" transform="rotate(-90 335.7 163.6)">31</text>
<text x="339.3" y="163.6" transform="rotate(-90 339.3 163.6)">30</text>
<text x="342.8" y="163.6" transform="rotate(-90 342.8 163.6)">29</text>
<text x="346.3" y="163.6" transform="rotate(-90 346.3 163.6)">28</text>
<text x="349.8" y="163.6" transform="rotate(-90 349.8 163.6)">27</text>
<text x="353.4" y="163.6" transform="rotate(-90 353.4 163.6)">26</text>
</g>
<g font-size="3.2" fill="#00f">
<text x="142.9" y="62.2">1</text>
<text x="142.9" y="65.8">2</text>
<text x="146.3" y="63.6">1</text>
<text x="146.3" y="67.2">2</text>
<text x="141.1" y="86.9">1</text>
<text x="144.5" y="88.3">1</text>
<text x="141.1" y="90.5">2</text>
<text x="144.5" y="91.9">2</text>
<text x="48.3" y="111.6">2</text>
<text x="48.3" y="108.1">1</text>
<text x="48.3" y="118.7">4</text>
<text x="48.3" y="115.1">3</text>
<text x="143.4" y="129.3">1</text>
<text x="146.9" y="131">1</text>
<text x="56.4" y="134.5">1</text>
<text x="59.9" y="136">1</text>
<text x="143.4" y="132.8">2</text>
<text x="143.4" y="136.3">3</text>
<text x="146.9" y="134.5">2</text>
<text x="203.4" y="134.5">1</text>
<text x="206.9" y="136.3">1</text>
<text x="56.4" y="138.1">2</text>
<text x="59.9" y="139.5">2</text>
<text x="146.9" y="138.1">3</text>
<text x="203.4" y="138.1">2</text>
<text x="203.4" y="141.6">3</text>
<text x="206.9" y="139.8">2</text>
<text x="206.9" y="143.4">3</text>
<text x="203.4" y="145.1">4</text>
<text x="206.9" y="146.9">4</text>
<text x="54.7" y="161">1</text>
<text x="54.7" y="164.5">2</text>
<text x="58.1" y="162.4">1</text>
<text x="58.1" y="165.9">2</text>
<text x="132.8" y="162.8">1</text>
<text x="132.8" y="166.3">2</text>
<text x="136.3" y="164.5">1</text>
<text x="132.8" y="169.8">3</text>
<text x="136.3" y="168.1">2</text>
<text x="136.3" y="171.6">3</text>
<text x="49.4" y="182.2">1</text>
<text x="49.4" y="185.7">2</text>
<text x="52.8" y="183.6">1</text>
<text x="52.8" y="187.1">2</text>
<text x="212.4" y="194.5">1</text>
<text x="212.4" y="201.6">3</text>
<text x="212.4" y="198">2</text>
<text x="212.4" y="205.1">4</text>
<text x="36" y="228">8</text>
<text x="40.5" y="229.4">+</text>
<text x="88.1" y="229.4">outA</text>
<text x="98" y="228">10</text>
<text x="36" y="235.1">9</text>
<text x="40.5" y="236.5">-</text>
<text x="88.1" y="236.5">outB</text>
<text x="98" y="235.1">11</text>
<text x="47.9" y="245.3" transform="rotate(-90 47.9 245.3)">PWM</text>
<text x="54.9" y="245.3" transform="rotate(-90 54.9 245.3)">inB</text>
<text x="62" y="245.3" transform="rotate(-90 62 245.3)">inA</text>
<text x="69" y="245.3" transform="rotate(-90 69 245.3)">CS</text>
<text x="76.1" y="245.3" transform="rotate(-90 76.1 245.3)">EN</text>
<text x="83.1" y="245.3" transform="rotate(-90 83.1 245.3)">GND</text>
<text x="90.2" y="245.3" transform="rotate(-90 90.2 245.3)">+5v</text>
<text x="170" y="242.1">1</text>
<text x="174.5" y="243.6">1</text>
<text x="209.9" y="243.6">3</text>
<text x="214.4" y="242.1">3</text>
<text x="46.5" y="249.8" transform="rotate(-90 46.5 249.8)">1</text>
<text x="53.5" y="249.8" transform="rotate(-90 53.5 249.8)">2</text>
<text x="60.6" y="249.8" transform="rotate(-90 60.6 249.8)">3</text>
<text x="67.6" y="249.8" transform="rotate(-90 67.6 249.8)">4</text>
<text x="74.7" y="249.8" transform="rotate(-90 74.7 249.8)">5</text>
<text x="81.7" y="249.8" transform="rotate(-90 81.7 249.8)">6</text>
<text x="88.8" y="249.8" transform="rotate(-90 88.8 249.8)">7</text>
<text x="170" y="259.8">2</text>
<text x="174.5" y="261.2">2</text>
<text x="209.9" y="261.2">4</text>
<text x="214.4" y="259.8">4</text>
</g>
<g font-size="3.2" fill="#8d2323">
<text x="153.8" y="215.7">1</text>
<text x="153.8" y="219.2">2</text>
<text x="147.7" y="249.2">1</text>
<text x="147.7" y="252.7">2</text>
</g>
<g font-size="2.5">
<text x="275.8" y="29.1" transform="rotate(-90 275.8 29.1)">GND...</text>
<text x="279.3" y="29.1" transform="rotate(-90 279.3 29.1)">GND....</text>
<text x="258.7" y="37.5">5V..</text>
<text x="259.6" y="41.1">5V.</text>
<text x="266.2" y="38.9">5V</text>
<text x="277.2" y="37.2" transform="rotate(-90 277.2 37.2)">GND</text>
<text x="280.7" y="37.2" transform="rotate(-90 280.7 37.2)">GND</text>
<text x="266.2" y="42.5">5V</text>
<text x="256.1" y="48.1">IOREF</text>
<text x="258.8" y="51.6">RST</text>
<text x="266.2" y="53.1">RESET</text>
<text x="266.2" y="49.5">IOREFF</text>
<text x="258.1" y="55.2">3.3V</text>
<text x="260.5" y="58.7">5V</text>
<text x="266.2" y="56.6">3V3</text>
<text x="257.2" y="62.2">GND.</text>
<text x="258.1" y="65.8">GND</text>
<text x="266.2" y="63.6">GND</text>
<text x="266.2" y="60.1">5V</text>
<text x="259.2" y="69.3">VIN</text>
<text x="266.2" y="67.2">GND</text>
<text x="266.2" y="70.7">Vin</text>
</g>
<g font-size="1.8" fill="#00f">
<text x="80.3" y="83.4" transform="rotate(-90 80.3 83.4)">6</text>
<text x="83.9" y="83.4" transform="rotate(-90 83.9 83.4)">5</text>
<text x="87.4" y="83.4" transform="rotate(-90 87.4 83.4)">4</text>
<text x="90.9" y="83.4" transform="rotate(-90 90.9 83.4)">3</text>
<text x="94.4" y="83.4" transform="rotate(-90 94.4 83.4)">2</text>
<text x="98" y="83.4" transform="rotate(-90 98 83.4)">1</text>
</g>
</svg>
